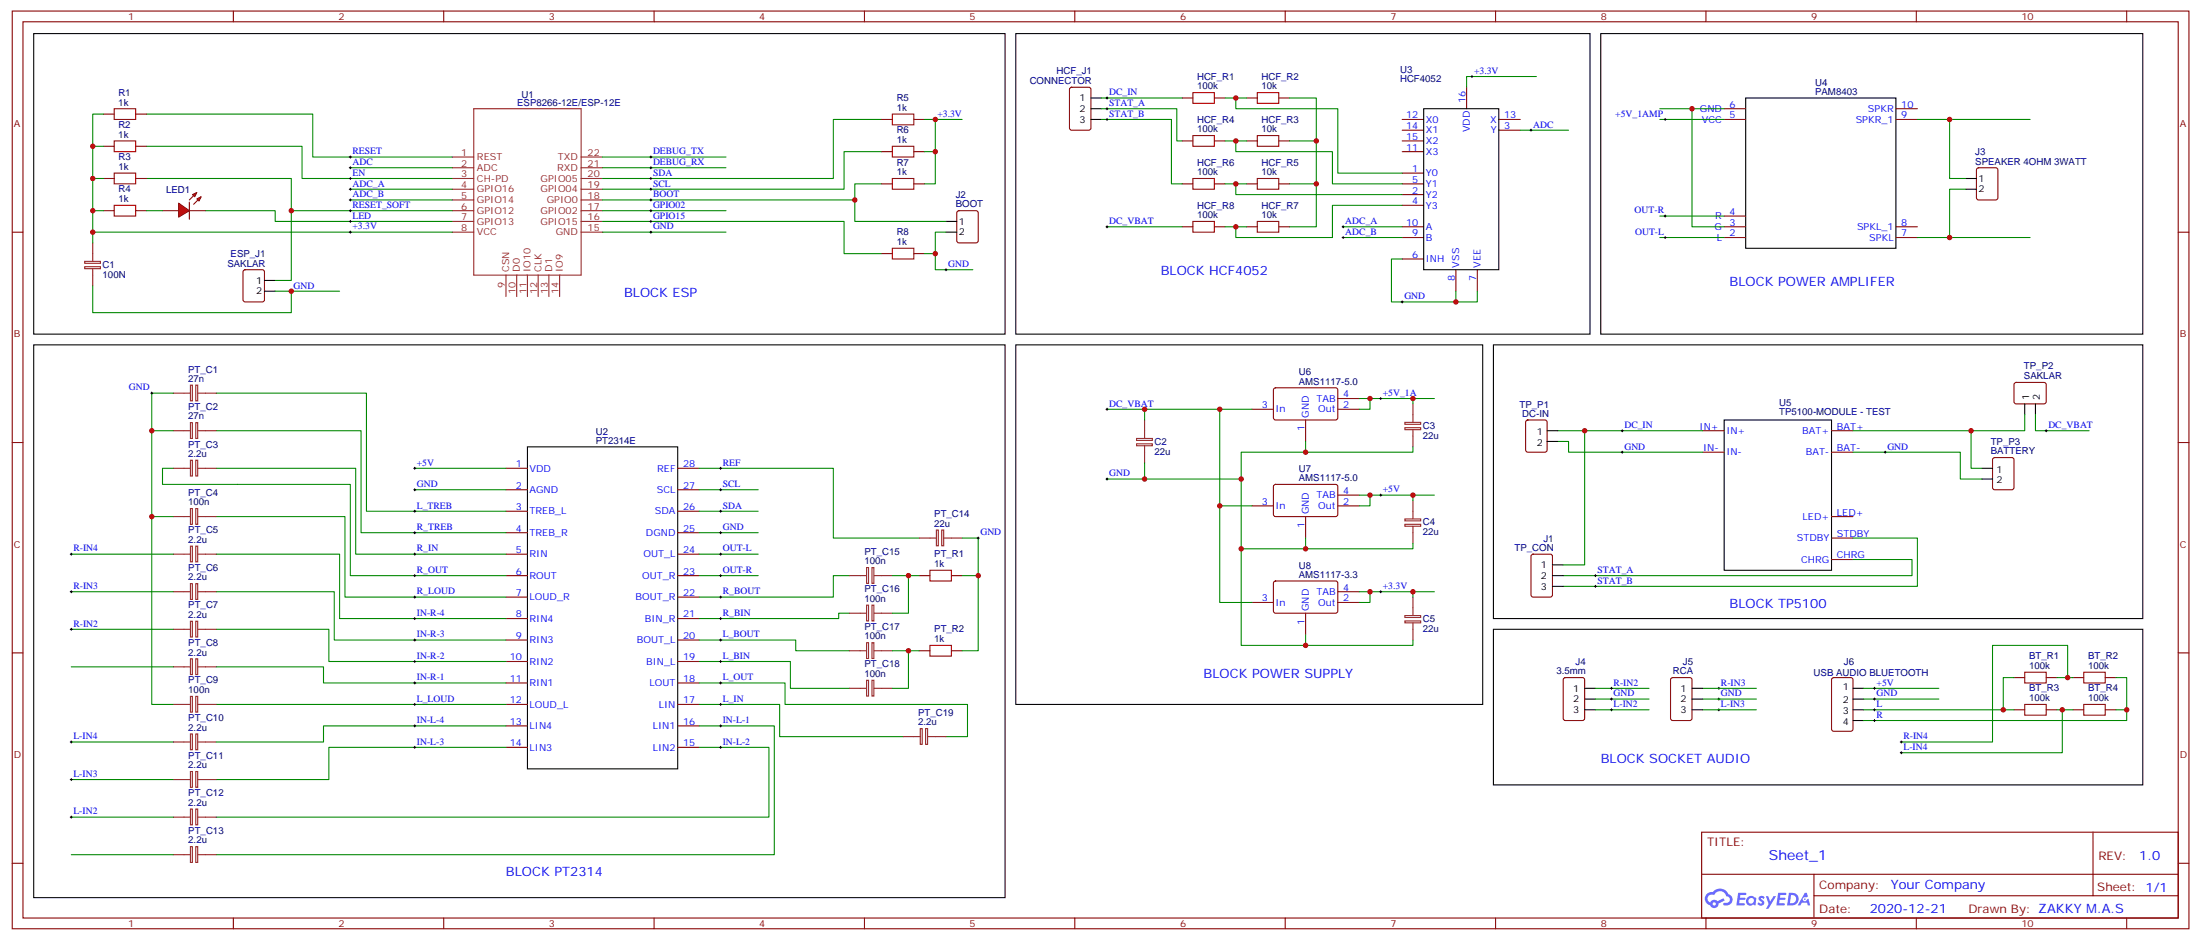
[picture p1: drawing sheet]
<svg xmlns="http://www.w3.org/2000/svg" width="723mm" height="309mm" viewBox="0 0 723 309" stroke-linecap="round" stroke-linejoin="round" font-family="sans-serif">
<g fill="none" stroke="#870000" stroke-width=".35">
<path d="M4 3.6h715.5v301.7h-715.5zM7.5 7.2h708.4v294.5h-708.4zM76.7 3.6v3.6M145.8 3.6v3.6M215 3.6v3.6M284.1 3.6v3.6M353.3 3.6v3.6M422.4 3.6v3.6M491.6 3.6v3.6M560.7 3.6v3.6M629.8 3.6v3.6M699 3.6v3.6"/>
<path d="M4 76.3h3.5M715.9 76.3h3.6M4 145.5h3.5M715.9 145.5h3.6M4 214.6h3.5M715.9 214.6h3.6M559.3 273.5h156.6v28.2h-156.6zM687.9 273.5v20.9M4 283.7h3.5M559.3 287.4h156.5M596.2 294.4h119.6M596.2 287.4v14.1"/>
<path d="M715.9 283.7h3.6M76.7 301.7v3.6M145.8 301.7v3.6M215 301.7v3.6M284.1 301.7v3.6M353.3 301.7v3.6M422.4 301.7v3.6M491.6 301.7v3.6M560.7 301.7v3.6M629.8 301.7v3.6M699 301.7v3.6"/>
</g>
<g fill="#5487ff">
<path d="M578.3 294.7a1.22 1.22 0 0 1 1.7 .3l-.4 .5a.47 .47 0 0 0-.3-.4 .47 .47 0 0 0-.5 .2l.1 .2a1.14 1.14 0 0 1 .8 1.8 1.14 1.14 0 0 1-1.9 0l-.2-.2 .5-.6 .7 .5a.29 .29 0 0 0 .3-.3 .29 .29 0 0 0-.2-.3 1.04 1.04 0 0 1-.6-1.7z"/>
<path d="M571.3 293.4l2.7 .2-.2 .5-1.8 .1-.1 .8h1.5l.3 .4-.4 .4h-1.5l-.2 1.1h1.7l.2 .3-.2 .3-2.6 .1z"/>
<path d="M584.4 293.4l2.7 .2-.1 .5-1.8 .1-.2 .8h1.6l.3 .4-.4 .4h-1.6l-.1 1.1h1.7l.2 .3-.2 .3-2.7 .1z"/>
<path d="M593.2 293.4h.7l.3 1.3-.6 .3a.69 .69 0 0 0-1 .3 .69 .69 0 0 0 .4 1 .69 .69 0 0 0 .9-.7l.5-.2 .6 2.2h-.8l-.3-.9h-1.7l-.5 .9h-.8z"/>
<path d="M580.4 294.5h.8l.6 1.8 1.1-1.8h.9l-2.6 4.2h-.8l.9-1.5z"/>
<path d="M588 293.4l-.6 4.2h1.3a2.11 2.11 0 0 0 2.5-2.1 2.11 2.11 0 0 0-2.5-2.1zM588.7 294.2a1.43 1.43 0 0 1 1.6 1.6 1.43 1.43 0 0 1-2 1.1z"/>
<path d="M574.3 295.1a1.54 1.54 0 0 0-.1 2.1 1.54 1.54 0 0 0 2.1 .1l.7 .3 .3-2.3-.6-.3a1.49 1.49 0 0 0-2.4 .1zM574.5 296.1a.95 .95 0 0 1 1.9 0 .95 .95 0 0 1-1.9 0z"/>
<path d="M561 293.8a2.18 2.18 0 0 0 1.1 3.7 1.44 1.44 0 0 0 1.6 .9 1.44 1.44 0 0 0 1.2-1.4l2-1-.5-.8-1.9 1a1.47 1.47 0 0 0-2.4 .4 1.39 1.39 0 0 1-.7-1.9 1.39 1.39 0 0 1 2-.5 2.12 2.12 0 0 1 2.2-1.3 2.12 2.12 0 0 1 1.8 1.7 1.14 1.14 0 0 1 1.1 1.4 1.14 1.14 0 0 1-1.6 .7 .43 .43 0 0 0-.5 .4 .43 .43 0 0 0 .4 .5 1.98 1.98 0 0 0 2.5-1.2 1.98 1.98 0 0 0-1.2-2.6 3.1 3.1 0 0 0-5.3-.6l-.9 .1zM562.9 297.1a.55 .55 0 0 1 1.1 0 .55 .55 0 0 1-1.1 0z"/>
<circle cx="593.2" cy="295.5" r=".26"/>
</g>
<g fill="none" stroke="#8c2424" stroke-width=".35">
<path d="M155.7 35.7h35.3v54.7h-35.3zM148.7 51.6h7M148.7 55.1h7M148.7 58.7h7M191 51.6h7M191 55.1h7M191 58.7h7M148.7 62.2h7M148.7 65.7h7M148.7 76.3h7M148.7 69.3h7M148.7 72.8h7"/>
<path d="M191 62.2h7M191 65.7h7M191 76.3h7M191 69.3h7M191 72.8h7M166.3 90.4v7.1M169.8 90.4v7.1M173.4 90.4v7.1M176.9 90.4v7.1M180.4 90.4v7.1M183.9 90.4v7.1"/>
</g>
<g fill="none" stroke="#008700" stroke-width=".35">
<path d="M34 37.5h-3.5v10.6h3.5M48.1 37.5h54.7v14.1h45.9M289.8 39.3h-15.9v19.4h-75.9M30.5 48.1v10.6h3.5M48.1 48.1h51.2v10.6h49.4M48.1 58.7h47.6v10.6h53M115.1 55.1h33.6M198 55.1h40.6M198 51.6h40.6M289.8 49.8h-12.4v12.4h-79.4M30.5 69.3v7h118.2M67.5 69.3h23v3.5h58.2"/>
<path d="M115.1 62.2h33.6M115.1 65.7h33.6M198 72.8h79.4v10.6h12.4M198 69.3h40.6M198 76.3h40.6M289.8 60.4h-8.8v5.3h-83"/>
</g>
<g fill="none" stroke="#000" stroke-width=".33">
<path d="M114.8 51.6h.7M114.8 55.1h.7M114.8 58.7h.7M115.1 51.3v.7M115.1 54.8v.7M115.1 58.3v.7M213.6 51.6h.7M213.6 55.1h.7M213.6 58.7h.7M213.9 51.3v.7M213.9 54.8v.7M213.9 58.3v.7"/>
<path d="M114.8 62.2h.7M114.8 65.7h.7M114.8 69.3h.7M114.8 72.8h.7M114.8 76.3h.7M115.1 61.8v.7M115.1 65.4v.7M115.1 68.9v.7M115.1 72.4v.7M115.1 76v.7M213.6 62.2h.7M213.6 65.7h.7"/>
<path d="M213.6 69.3h.7M213.6 72.8h.7M213.6 76.3h.7M213.9 61.8v.7M213.9 65.4v.7M213.9 68.9v.7M213.9 72.4v.7M213.9 76v.7"/>
</g>
<path d="M37.5 35.7h7.1v3.6h-7.1zM37.5 46.3h7.1v3.5h-7.1zM37.5 56.9h7.1v3.5h-7.1z" fill="none" stroke="#a10000" stroke-width=".35"/>
<path d="M34 37.5h3.5M44.6 37.5h3.5M34 48.1h3.5M34 58.7h3.5M44.6 48.1h3.5M44.6 58.7h3.5" fill="none" stroke="#870000" stroke-width=".35"/>
<g fill="#f00" stroke="#870000" stroke-width=".35">
<path d="M58.7 66.8l3.5 2.5-3.5 2.1z"/>
<path d="M62.2 66.4v5.7z"/>
</g>
<g fill="#870000" stroke="#870000" stroke-width=".35">
<path d="M62.2 65.7l1.4-1.4z"/>
<path d="M63.6 67.1l1.5-1.4z"/>
</g>
<g fill="#f00" stroke="#870000" stroke-width=".35">
<path d="M63.3 64l1.4-.7-.7 1.4z"/>
<path d="M64.7 65.4l1.4-.7-.7 1.4z"/>
</g>
<g fill="none" stroke="#870000" stroke-width=".35">
<path d="M289.8 39.3h3.5M300.4 39.3h3.5M351.7 28.9l.5-.2h5.7l.6 .4 .1 13-.5 .6-5.9 .1-.6-.5-.1-12.9zM388.5 32.2h3.6M399.1 32.2h3.6M409.7 32.2h3.5M420.3 32.2h3.5M460.9 39.3h7M482 28.7v7M492.6 39.3h7.1M566.7 39.3h7.1M566.7 35.7h7.1"/>
<path d="M623.1 39.3h7.1M623.1 35.7h7.1M289.8 49.8h3.5M300.4 49.8h3.5M388.5 46.3h3.6M399.1 46.3h3.6M409.7 46.3h3.5M420.3 46.3h3.5M460.9 49.8h7M460.9 56.9h7M460.9 42.8h7M460.9 46.3h7"/>
<path d="M492.6 42.8h7.1M649.8 55.3l.5-.2h5.7l.6 .5 .1 9.4-.5 .7h-5.9l-.6-.4-.1-9.5zM34 69.3h3.5M44.6 69.3h3.5M53.4 69.3h5.3M62.2 69.3h5.3M289.8 60.4h3.5M300.4 60.4h3.5M314.7 69.5l.5-.2h5.6l.7 .4v9.4l-.4 .7h-5.9l-.7-.4v-9.4zM388.5 60.4h3.6M388.5 74.5h3.6M399.1 60.4h3.6"/>
<path d="M399.1 74.5h3.6M409.7 60.4h3.5M409.7 74.5h3.5M420.3 60.4h3.5M420.3 74.5h3.5M460.9 60.4h7M460.9 64h7M460.9 67.5h7M460.9 78.1h7M460.9 74.5h7M566.7 78.1h7.1M566.7 74.5h7.1"/>
<path d="M566.7 71h7.1M623.1 78.1h7.1M623.1 74.5h7.1M80.1 88.9l.5-.2h5.6l.7 .4v9.4l-.4 .7h-5.9l-.7-.4v-9.4zM289.8 83.4h3.5M300.4 83.4h3.5M460.9 85.1h7M478.5 88.7v7M485.6 88.7v7M411.5 134.5h7M418.8 127.7l.4-.2h20.1l.4 .7-.1 9.4-.6 .4h-20l-.5-.7v-9.1zM429.1 138v7.1"/>
<path d="M439.7 134.5h7.1M439.7 131h7.1M501.7 138.2l.4-.2h5.7l.6 .5 .1 9.4-.5 .7h-5.9l-.6-.4-.1-9.5zM662.2 125.9l.5-.2 9.4 .1 .4 .6v5.9l-.7 .5-9.4-.1-.4-.7v-5.6zM166.3 153.9h7.1M222.7 153.9h7.1M418.8 159.4l.4-.2 20.1 .1 .4 .6-.1 9.5-.6 .4-20-.1-.5-.6v-9.2zM559.6 141.6h7.1M559.6 148.6h7.1M602 141.6h7M602 148.6h7M655.1 150.6l.5-.2h5.6l.7 .4 .1 9.5-.5 .6-5.9 .1-.6-.5-.1-9.4z"/>
<path d="M166.3 161h7.1M166.3 168h7.1M166.3 175.1h7.1M222.7 161h7.1M222.7 168h7.1M222.7 175.1h7.1M411.5 166.3h7M429.1 169.8v7M439.7 166.3h7.1M439.7 162.7h7.1M602 169.8h7M602 176.8h7"/>
<path d="M166.3 182.1h7.1M166.3 189.2h7.1M166.3 196.3h7.1M222.7 182.1h7.1M222.7 189.2h7.1M222.7 196.3h7.1M302.1 189.2h3.5M312.7 189.2h3.5M411.5 198h7M418.8 191.2l.4-.2h20.1l.4 .7-.1 9.4-.6 .4h-20l-.5-.7v-9.1zM439.7 198h7.1M439.7 194.5h7.1"/>
<path d="M503.4 182.3l.5-.2h5.7l.6 .5 .1 12.9-.5 .7-5.9 .1-.6-.5-.1-13zM602 183.9h7M166.3 203.3h7.1M166.3 210.4h7.1M166.3 217.4h7.1M222.7 203.3h7.1M222.7 210.4h7.1M222.7 217.4h7.1M302.1 213.9h3.5M312.7 213.9h3.5M429.1 201.5v7.1M166.3 224.5h7.1"/>
<path d="M166.3 231.5h7.1M166.3 238.6h7.1M222.7 224.5h7.1M222.7 231.5h7.1M222.7 238.6h7.1M514 222.9l.5-.2h5.6l.7 .4v13l-.4 .7h-5.9l-.7-.4v-13zM549.3 222.9l.5-.2h5.6l.7 .4v13l-.4 .7h-5.9l-.7-.4v-13zM602.2 222.9l.5-.2h5.6l.7 .4v16.5l-.4 .7h-5.9l-.7-.4v-16.5zM662 222.7h3.5M662 233.3h3.5M672.5 222.7h3.6M672.5 233.3h3.6"/>
<path d="M681.4 222.7h3.5M681.4 233.3h3.5M691.9 222.7h3.6M691.9 233.3h3.6M166.3 245.6h7.1M222.7 245.6h7.1"/>
</g>
<g fill="none" stroke="#a10000" stroke-width=".35">
<path d="M293.3 37.5h7.1v3.5h-7.1zM392.1 30.4h7v3.6h-7zM413.2 30.4h7.1v3.6h-7.1zM293.3 48.1h7.1v3.5h-7.1zM293.3 58.7h7.1v3.5h-7.1zM392.1 44.6h7v3.5h-7zM392.1 58.7h7v3.5h-7zM413.2 44.6h7.1v3.5h-7.1zM413.2 58.7h7.1v3.5h-7.1zM37.5 67.5h7.1v3.5h-7.1zM392.1 72.8h7v3.5h-7zM413.2 72.8h7.1v3.5h-7.1z"/>
<path d="M293.3 81.6h7.1v3.5h-7.1zM305.6 187.4h7.1v3.6h-7.1zM305.6 212.1h7.1v3.6h-7.1zM665.5 220.9h7v3.6h-7zM665.5 231.5h7v3.6h-7zM684.9 220.9h7v3.6h-7zM684.9 231.5h7v3.6h-7z"/>
</g>
<g fill="none" stroke="#008700" stroke-width=".35">
<path d="M303.9 39.3h3.5v10.5h-3.5M307.4 39.3h8.8M362.1 35.7h24.7v10.6h1.7M362.1 39.3h22.9v21.1h3.5M362.1 32.2h26.4M402.7 32.2h7M406.2 32.2v3.5h33.5v21.2h21.2M423.8 32.2h8.8v14.1h-8.8M505 25.2h-23v3.5M545.5 35.7h21.2M545.5 39.3h21.2M556.1 35.7v38.8h10.6"/>
<path d="M630.2 39.3h37M640.8 39.3v19.4h5.3M30.5 58.7v10.6h3.5M307.4 49.8v10.6h-3.5M402.7 46.3h7M406.2 46.3v3.5h31.7v10.6h23M432.6 46.3v14.1h-8.8M499.7 42.8h15.8M30.5 76.3v3.5M48.1 69.3h5.3M95.7 69.3v22.9h-5.2M281 65.7v7.1h29.9"/>
<path d="M310.9 76.3h-3.5v7.1h-3.5M363.9 74.5h24.6M402.7 74.5h7M402.7 60.4h7M406.2 60.4v3.6h54.7M432.6 60.4v14.1h-8.8M441.5 74.5h19.4M441.5 78.1h19.4M460.9 67.5h-23v10.6h-31.7v-3.6M545.5 78.1h21.2M545.5 71h21.2M630.2 78.1h37"/>
<path d="M646.1 62.2h-5.3v15.9M30.5 93.9v8.9h65.2v-7.1M90.5 95.7h21.1M307.4 83.4v5.3h12.4M460.9 85.1h-3.6v14.1h21.2v-3.5M485.6 95.7v3.5h-7.1M56.9 129.2h-7v12.4h7M71 129.2h49.4v38.8h45.9M363.9 134.5h37M376.2 134.5v3.5M411.5 134.5h-10.6v31.8h10.6M446.8 131h3.5v3.5h-3.5"/>
<path d="M450.3 131h21.2M464.4 131v1.8M665.5 136.3v5.3h-56.5M669 136.3v5.3h17.6M49.9 141.6v28.2h7M56.9 153.9h-3.5v5.3h61.7v30h51.2M71 141.6h47.7v33.5h47.6M71 153.9h45.9v28.2h49.4M136.3 153.9h30M229.8 153.9h44.1v22.9h28.2M376.2 152.2v5.2h-12.3M408 157.4v23h21.1v-3.6"/>
<path d="M429.1 145.1v3.5h-21.1v8.8h-31.8M464.4 146.9v1.7h-35.3M512 141.6h47.6M512 145.1h3.5v3.5h44.1M520.8 141.6v44.1h-7M609 148.6h35.3v8.8h7.1M647.8 141.6v12.3h3.6M49.9 169.8v61.7h7M71 169.8h42.4v26.5h52.9M136.3 161h30M229.8 161h19.4M229.8 168h19.4"/>
<path d="M229.8 175.1h19.4M316.2 176.8h5.3v37.1h-5.3M400.9 166.3v31.7h10.6M446.8 162.7h3.5v3.6h-3.5M450.3 162.7h21.2M464.4 178.6v1.8h-35.3M464.4 162.7v1.8M609 176.8h21.2v15.9h-116.4M23.4 182.1h33.5M23.4 194.5h33.5M71 182.1h40.6v21.2h54.7M71 194.5h38.9v15.9h56.4"/>
<path d="M229.8 182.1h19.4M229.8 189.2h19.4M279.2 189.2h-5.3v7.1h-44.1M293.3 189.2h8.8M298.6 189.2v12.3h-5.3M316.2 189.2h5.3M408 180.4v31.7h21.1v-3.5M446.8 194.5h3.5v3.5h-3.5M450.3 194.5h21.2M464.4 194.5v1.8M609 183.9h19.4v5.3h-114.6M23.4 206.8h33.5"/>
<path d="M23.4 219.2h33.5M71 206.8h37.1v10.6h58.2M71 219.2h35.3v5.3h60M229.8 210.4h31.7v3.5h17.7M229.8 217.4h30v8.8h19.4M279.2 201.5h-3.5v1.8h-45.9M293.3 213.9h8.8M298.6 213.9v12.3h-5.3M464.4 210.4v1.7h-35.3M71 231.5h95.3M166.3 238.6h-60v5.3h-35.3M229.8 224.5h28.2v7h60v10.6h-7.1"/>
<path d="M229.8 231.5h26.5v10.6h40.5M229.8 238.6h24.7v42.3h-183.5M524.4 229.8h17.6M524.4 226.2h17.6M524.4 233.3h17.6M559.6 229.8h17.7M559.6 226.2h17.7M559.6 233.3h17.7M612.6 233.3h45.8M612.6 229.8h24.7M612.6 226.2h24.7M662 222.7h-3.6v10.6h3.6"/>
<path d="M676.1 233.3h5.3M676.1 222.7h5.3M677.8 233.3v14.1h-52.9M679.6 222.7v-10.6h-24.7v31.8h-30M695.5 222.7h3.5v10.6h-3.5M699 233.3v3.5h-86.4M23.4 243.9h33.5M23.4 256.2h33.5M166.3 245.6h-58.2v10.6h-37.1M229.8 245.6h22.9v23h-181.7M23.4 268.6h33.5M23.4 280.9h33.5"/>
</g>
<g fill="none" stroke="#000" stroke-width=".35">
<path d="M11.1 11h319.2v98.8h-319.2zM333.9 11h188.7v98.8h-188.7zM526.1 11h178.2v98.8h-178.2zM358.6 39.3h3.5M358.6 32.2h3.5M358.6 35.7h3.5M467.9 35.7h24.7v53h-24.7zM573.8 32.2h49.3v49.4h-49.3zM646.1 58.7h3.5M310.9 72.8h3.6M310.9 76.3h3.6M646.1 62.2h3.5"/>
<path d="M86.9 92.2h3.6M86.9 95.7h3.6M11.1 113.3h319.2v181.7h-319.2zM333.9 113.3h153.4v118.2h-153.4zM490.9 113.3h213.4v90h-213.4zM566.7 138h35.3v49.4h-35.3zM665.5 132.8v3.5M669 132.8v3.5M173.4 146.9h49.3v105.8h-49.3zM508.5 141.6h3.5M508.5 145.1h3.5M651.4 153.9h3.5"/>
<path d="M651.4 157.4h3.5M510.3 192.7h3.5M510.3 185.7h3.5M510.3 189.2h3.5M520.8 233.3h3.6M520.8 226.2h3.6M520.8 229.8h3.6M556.1 233.3h3.5M556.1 226.2h3.5M556.1 229.8h3.5M609 233.3h3.6M609 226.2h3.6"/>
<path d="M609 229.8h3.6M609 236.8h3.6"/>
</g>
<g fill="none" stroke="#000" stroke-width=".33">
<path d="M307.1 39.3h.7M307.4 38.9v.7M363.5 39.3h.7M363.5 32.2h.7M363.5 35.7h.7M363.9 31.9v.7M363.9 35.4v.7M363.9 38.9v.7M483.4 25.2h.8M483.8 24.8v.7M546.9 39.3h.8M547.3 38.9v.7"/>
<path d="M502.8 42.8h.8M503.2 42.4v.7M363.5 74.5h.7M363.9 74.2v.7M441.1 74.5h.7M441.1 78.1h.7M441.5 74.2v.7M441.5 77.7v.7M546.9 78.1h.8M546.9 71h.8M547.3 70.7v.7M547.3 77.7v.7"/>
<path d="M95.4 95.7h.7M95.7 95.4v.7M310.6 88.7h.7M310.9 88.3v.7M460.5 99.2h.7M460.9 98.9v.7M49.5 129.2h.7M49.9 128.9v.7M363.5 134.5h.7M363.9 134.2v.7M453.5 131h.7M453.8 130.6v.7"/>
<path d="M136 153.9h.7M136.3 153.6v.7M236.5 153.9h.7M236.9 153.6v.7M363.5 157.4h.7M363.9 157.1v.7M532.8 141.6h.7M532.8 148.6h.7M533.2 141.2v.7M533.2 148.3v.7M619.3 148.6h.7M619.6 148.3v.7"/>
<path d="M672.2 141.6h.7M672.5 141.2v.7M136 161h.7M136 168h.7M136 175.1h.7M136.3 160.6v.7M136.3 167.7v.7M136.3 174.7v.7M236.5 161h.7M236.5 168h.7M236.5 175.1h.7M236.9 160.6v.7"/>
<path d="M236.9 167.7v.7M236.9 174.7v.7M321.2 176.8h.7M321.5 176.5v.7M453.5 162.7h.7M453.8 162.4v.7M23.1 182.1h.7M23.1 194.5h.7M23.4 181.8v.7M23.4 194.1v.7M136 182.1h.7M136 189.2h.7"/>
<path d="M136 196.3h.7M136.3 181.8v.7M136.3 188.8v.7M136.3 195.9v.7M236.5 182.1h.7M236.5 189.2h.7M236.5 196.3h.7M236.9 181.8v.7M236.9 188.8v.7M236.9 195.9v.7M453.5 194.5h.7M453.8 194.1v.7"/>
<path d="M524 189.2h.7M524 192.7h.7M524.4 188.8v.7M524.4 192.4v.7M23.1 206.8h.7M23.4 206.5v.7M136 203.3h.7M136 217.4h.7M136 210.4h.7M136.3 203v.7M136.3 210v.7M136.3 217.1v.7"/>
<path d="M236.5 203.3h.7M236.5 217.4h.7M236.5 210.4h.7M236.9 203v.7M236.9 210v.7M236.9 217.1v.7M136 224.5h.7M136 231.5h.7M136 238.6h.7M136.3 224.1v.7M136.3 231.2v.7M136.3 238.2v.7"/>
<path d="M236.5 224.5h.7M236.5 231.5h.7M236.5 238.6h.7M236.9 224.1v.7M236.9 231.2v.7M236.9 238.2v.7M529.3 229.8h.7M529.3 226.2h.7M529.3 233.3h.7M529.7 225.9v.7M529.7 229.4v.7M529.7 232.9v.7"/>
<path d="M564.6 229.8h.7M564.6 226.2h.7M564.6 233.3h.7M564.9 225.9v.7M564.9 229.4v.7M564.9 232.9v.7M615.7 229.8h.7M615.7 226.2h.7M615.7 233.3h.7M615.7 236.8h.7M616.1 225.9v.7M616.1 229.4v.7"/>
<path d="M616.1 232.9v.7M616.1 236.5v.7M23.1 243.9h.7M23.1 256.2h.7M23.4 243.5v.7M23.4 255.9v.7M136 245.6h.7M136.3 245.3v.7M236.5 245.6h.7M236.9 245.3v.7M624.6 243.9h.7M624.6 247.4h.7"/>
<path d="M624.9 243.5v.7M624.9 247.1v.7M23.1 268.6h.7M23.4 268.2v.7"/>
</g>
<g fill="none" stroke="#8c2424" stroke-width=".35">
<path d="M30.5 79.8v6M27.8 85.9h5.2v.6h-5.2zM27.8 87.7h5.2v.6h-5.2zM30.5 88.3v5.6M56.9 129.2h5.7M62.6 126.6h.6v5.2h-.6zM62.6 138.9h.6v5.2h-.6zM64.3 126.6h.7v5.2h-.7zM64.3 138.9h.7v5.2h-.7zM65.1 129.2h5.9M376.2 138v6M461.8 138.8h5.1v.7h-5.1z"/>
<path d="M464.4 132.8v5.9M56.9 141.6h5.7M56.9 153.9h5.7M62.6 151.3h.6v5.2h-.6zM64.3 151.3h.7v5.2h-.7zM65.1 141.6h5.9M65.1 153.9h5.9M373.6 144.1h5.1v.6h-5.1zM373.6 145.9h5.1v.6h-5.1zM376.2 146.5v5.7M461.8 140.6h5.1v.6h-5.1zM464.4 141.2v5.7"/>
<path d="M56.9 169.8h5.7M62.6 167.1h.6v5.2h-.6zM62.6 179.5h.6v5.2h-.6zM64.3 167.1h.7v5.2h-.7zM64.3 179.5h.7v5.2h-.7zM65.1 169.8h5.9M302.1 176.8h5.7M307.8 174.2h.6v5.2h-.6zM309.5 174.2h.7v5.2h-.7zM310.2 176.8h6M461.8 170.6h5.1v.6h-5.1zM461.8 172.3h5.1v.7h-5.1z"/>
<path d="M464.4 164.5v6M464.4 173v5.6M56.9 182.1h5.7M56.9 194.5h5.7M62.6 191.8h.6v5.2h-.6zM64.3 191.8h.7v5.2h-.7zM65.1 182.1h5.9M65.1 194.5h5.9M279.2 189.2h5.6M284.8 186.5h.7v5.2h-.7zM284.8 198.9h.7v5.2h-.7zM286.6 186.5h.6v5.2h-.6z"/>
<path d="M286.6 198.9h.6v5.2h-.6zM287.3 189.2h6M464.4 196.3v5.9M56.9 206.8h5.7M56.9 219.2h5.7M62.6 204.2h.6v5.2h-.6zM62.6 216.5h.6v5.2h-.6zM64.3 204.2h.7v5.2h-.7zM64.3 216.5h.7v5.2h-.7zM65.1 206.8h5.9M65.1 219.2h5.9M279.2 201.5h5.6"/>
<path d="M279.2 213.9h5.6M284.8 211.2h.7v5.2h-.7zM286.6 211.2h.6v5.2h-.6zM287.3 201.5h6M287.3 213.9h6M461.8 202.3h5.1v.7h-5.1zM461.8 204.1h5.1v.6h-5.1zM464.4 204.7v5.7M56.9 231.5h5.7M62.6 228.9h.6v5.2h-.6zM64.3 228.9h.7v5.2h-.7zM65.1 231.5h5.9"/>
<path d="M279.2 226.2h5.6M284.8 223.6h.7v5.2h-.7zM286.6 223.6h.6v5.2h-.6zM287.3 226.2h6M302.5 239.5h.6v5.2h-.6zM304.2 239.5h.7v5.2h-.7zM56.9 243.9h5.7M56.9 256.2h5.7M62.6 241.2h.6v5.2h-.6zM62.6 253.6h.6v5.2h-.6zM64.3 241.2h.7v5.2h-.7zM64.3 253.6h.7v5.2h-.7z"/>
<path d="M65.1 243.9h5.9M65.1 256.2h5.9M296.8 242.1h5.7M304.9 242.1h6M56.9 268.6h5.7M62.6 265.9h.6v5.2h-.6zM62.6 278.3h.6v5.2h-.6zM64.3 265.9h.7v5.2h-.7zM64.3 278.3h.7v5.2h-.7zM65.1 268.6h5.9M56.9 280.9h5.7M65.1 280.9h5.9"/>
</g>
<g fill="#c00">
<circle cx="30.5" cy="48.1" r=".88"/>
<circle cx="30.5" cy="58.7" r=".88"/>
<circle cx="95.7" cy="69.3" r=".88"/>
<circle cx="30.5" cy="69.3" r=".88"/>
<circle cx="307.4" cy="49.8" r=".88"/>
<circle cx="281" cy="65.7" r=".88"/>
<circle cx="307.4" cy="83.4" r=".88"/>
<circle cx="49.9" cy="141.6" r=".88"/>
<circle cx="49.9" cy="169.8" r=".88"/>
<circle cx="30.5" cy="76.3" r=".88"/>
<circle cx="95.7" cy="95.7" r=".88"/>
<circle cx="298.6" cy="189.2" r=".88"/>
<circle cx="298.6" cy="213.9" r=".88"/>
<circle cx="321.5" cy="189.2" r=".88"/>
<circle cx="478.5" cy="99.2" r=".88"/>
<circle cx="556.1" cy="35.7" r=".88"/>
<circle cx="640.8" cy="39.3" r=".88"/>
<circle cx="640.8" cy="78.1" r=".88"/>
<circle cx="432.6" cy="46.3" r=".88"/>
<circle cx="432.6" cy="60.4" r=".88"/>
<circle cx="647.8" cy="141.6" r=".88"/>
<circle cx="520.8" cy="141.6" r=".88"/>
<circle cx="400.9" cy="166.3" r=".88"/>
<circle cx="400.9" cy="134.5" r=".88"/>
<circle cx="376.2" cy="134.5" r=".88"/>
<circle cx="376.2" cy="157.4" r=".88"/>
<circle cx="408" cy="157.4" r=".88"/>
<circle cx="408" cy="180.4" r=".88"/>
<circle cx="450.3" cy="131" r=".88"/>
<circle cx="450.3" cy="162.7" r=".88"/>
<circle cx="450.3" cy="194.5" r=".88"/>
<circle cx="406.2" cy="32.2" r=".88"/>
<circle cx="406.2" cy="46.3" r=".88"/>
<circle cx="406.2" cy="60.4" r=".88"/>
<circle cx="406.2" cy="74.5" r=".88"/>
<circle cx="464.4" cy="131" r=".88"/>
<circle cx="464.4" cy="162.7" r=".88"/>
<circle cx="464.4" cy="194.5" r=".88"/>
<circle cx="429.1" cy="212.1" r=".88"/>
<circle cx="429.1" cy="180.4" r=".88"/>
<circle cx="429.1" cy="148.6" r=".88"/>
<circle cx="307.4" cy="39.3" r=".88"/>
<circle cx="658.4" cy="233.3" r=".88"/>
<circle cx="699" cy="233.3" r=".88"/>
<circle cx="677.8" cy="233.3" r=".88"/>
<circle cx="679.6" cy="222.7" r=".88"/>
</g>
<path d="M490.9 206.8h213.4v51.2h-213.4z" fill="none" stroke="#000" stroke-width=".35"/>
<text font-size="4.6" fill="#00f" x="581.4" y="282.5">Sheet_1</text>
<g font-size="4.2" fill="#00f">
<text x="381.5" y="90.4">BLOCK HCF4052</text>
<text x="568.5" y="93.9">BLOCK POWER AMPLIFER</text>
<text x="205.1" y="97.5">BLOCK ESP</text>
<text x="568.5" y="199.8">BLOCK TP5100</text>
<text x="395.6" y="222.7">BLOCK POWER SUPPLY</text>
<text x="526.1" y="250.9">BLOCK SOCKET AUDIO</text>
<text x="166.3" y="288">BLOCK PT2314</text>
<text x="703.1" y="282.8">1.0</text>
<text x="621.5" y="292.3">Your Company</text>
<text x="614.5" y="300.1">2020-12-21</text>
</g>
<g font-size="3.9" fill="#800">
<text x="561.1" y="278.1">TITLE:</text>
<text x="689.7" y="282.8">REV:</text>
<text x="598" y="292.3">Company:</text>
<text x="689.3" y="292.9">Sheet: 1/1</text>
<text x="598" y="300">Date:</text>
<text x="647" y="300.1">Drawn By: ZAKKY M.A.S</text>
</g>
<g font-size="3.2" fill="#800">
<text x="42.1" y="6.6">1</text>
<text x="111.3" y="6.6">2</text>
<text x="180.4" y="6.6">3</text>
<text x="249.6" y="6.6">4</text>
<text x="318.7" y="6.6">5</text>
<text x="387.8" y="6.6">6</text>
<text x="457" y="6.6">7</text>
<text x="526.1" y="6.6">8</text>
<text x="595.3" y="6.6">9</text>
<text x="664.4" y="6.6">10</text>
<text x="4.6" y="41.7">A</text>
<text x="716.5" y="41.7">A</text>
<text x="4.6" y="110.9">B</text>
<text x="716.5" y="110.9">B</text>
<text x="4.6" y="180">C</text>
<text x="716.5" y="180">C</text>
<text x="4.6" y="249.2">D</text>
<text x="716.5" y="249.2">D</text>
<text x="42.1" y="304.7">1</text>
<text x="111.3" y="304.7">2</text>
<text x="180.4" y="304.7">3</text>
<text x="249.6" y="304.7">4</text>
<text x="318.7" y="304.7">5</text>
<text x="387.8" y="304.7">6</text>
<text x="457" y="304.7">7</text>
<text x="526.1" y="304.7">8</text>
<text x="595.3" y="304.7">9</text>
<text x="664.4" y="304.7">10</text>
</g>
<g font-size="3.2" fill="#000080">
<text x="460.2" y="23.9">U3</text>
<text x="338.4" y="27.6">CONNECTOR</text>
<text x="347.2" y="24.4">HCF_J1</text>
<text x="393.4" y="29.4">100k</text>
<text x="393.4" y="26.4">HCF_R1</text>
<text x="414.6" y="29.4">10k</text>
<text x="414.6" y="26.4">HCF_R2</text>
<text x="460.2" y="26.9">HCF4052</text>
<text x="596.6" y="28.2">U4</text>
<text x="38.9" y="34.7">1k</text>
<text x="38.9" y="31.4">R1</text>
<text x="170" y="34.7">ESP8266-12E/ESP-12E</text>
<text x="171.4" y="32.2">U1</text>
<text x="294.7" y="33.2">R5</text>
<text x="596.6" y="31.2">PAM8403</text>
<text x="294.7" y="36.4">1k</text>
<text x="393.4" y="40.5">HCF_R4</text>
<text x="414.6" y="40.5">HCF_R3</text>
<text x="38.9" y="45.3">1k</text>
<text x="38.9" y="42">R2</text>
<text x="294.7" y="47">1k</text>
<text x="294.7" y="43.8">R6</text>
<text x="393.4" y="43.5">100k</text>
<text x="414.6" y="43.5">10k</text>
<text x="39" y="52.6">R3</text>
<text x="649.2" y="51.1">J3</text>
<text x="39" y="55.8">1k</text>
<text x="294.7" y="57.6">1k</text>
<text x="294.7" y="54.4">R7</text>
<text x="393.4" y="57.6">100k</text>
<text x="393.4" y="54.6">HCF_R6</text>
<text x="414.6" y="57.6">10k</text>
<text x="414.6" y="54.6">HCF_R5</text>
<text x="649.2" y="54.1">SPEAKER 4OHM 3WATT</text>
<text x="39" y="63.2">R4</text>
<text x="54.6" y="63.4">LED1</text>
<text x="314.1" y="65">J2</text>
<text x="39" y="66.4">1k</text>
<text x="314.1" y="68.2">BOOT</text>
<text x="393.4" y="71.7">100k</text>
<text x="393.4" y="68.7">HCF_R8</text>
<text x="414.6" y="71.7">10k</text>
<text x="414.6" y="68.7">HCF_R7</text>
<text x="294.7" y="77.3">R8</text>
<text x="294.7" y="80.5">1k</text>
<text x="33.7" y="88.1">C1</text>
<text x="74.7" y="87.6">SAKLAR</text>
<text x="75.8" y="84.4">ESP_J1</text>
<text x="33.7" y="91.2">100N</text>
<text x="61.8" y="125.5">27n</text>
<text x="61.8" y="122.5">PT_C1</text>
<text x="426.9" y="123.4">U6</text>
<text x="665.2" y="124.6">SAKLAR</text>
<text x="665.2" y="121.4">TP_P2</text>
<text x="426.9" y="126.4">AMS1117-5.0</text>
<text x="61.8" y="137.9">27n</text>
<text x="61.8" y="134.8">PT_C2</text>
<text x="499.5" y="134">TP_P1</text>
<text x="500.3" y="137">DC-IN</text>
<text x="584.8" y="136.5">TP5100-MODULE - TEST</text>
<text x="584.8" y="133.3">U5</text>
<text x="195.8" y="142.8">U2</text>
<text x="467.6" y="140.9">C3</text>
<text x="61.8" y="147.2">PT_C3</text>
<text x="195.8" y="145.8">PT2314E</text>
<text x="379.4" y="149.5">22u</text>
<text x="379.4" y="146.3">C2</text>
<text x="467.6" y="144.1">22u</text>
<text x="654.3" y="149.3">BATTERY</text>
<text x="654.3" y="146.1">TP_P3</text>
<text x="61.8" y="150.2">2.2u</text>
<text x="426.9" y="155.2">U7</text>
<text x="426.9" y="158.2">AMS1117-5.0</text>
<text x="61.8" y="166.1">100n</text>
<text x="61.8" y="163.1">PT_C4</text>
<text x="307.1" y="173.1">22u</text>
<text x="307.1" y="169.9">PT_C14</text>
<text x="467.6" y="172.6">C4</text>
<text x="61.9" y="178.4">2.2u</text>
<text x="61.9" y="175.2">PT_C5</text>
<text x="467.6" y="175.9">22u</text>
<text x="507.3" y="178.1">J1</text>
<text x="284.1" y="185.5">100n</text>
<text x="284.1" y="182.3">PT_C15</text>
<text x="307.1" y="183.2">PT_R1</text>
<text x="497.8" y="181.1">TP_CON</text>
<text x="61.9" y="190.8">2.2u</text>
<text x="61.9" y="187.6">PT_C6</text>
<text x="307.1" y="186.4">1k</text>
<text x="426.9" y="189.9">AMS1117-3.3</text>
<text x="426.9" y="186.9">U8</text>
<text x="284.1" y="197.8">100n</text>
<text x="284.1" y="194.6">PT_C16</text>
<text x="61.9" y="203.1">2.2u</text>
<text x="61.9" y="199.9">PT_C7</text>
<text x="284.1" y="207">PT_C17</text>
<text x="307.1" y="207.9">PT_R2</text>
<text x="467.6" y="207.6">22u</text>
<text x="467.6" y="204.4">C5</text>
<text x="61.9" y="215.5">2.2u</text>
<text x="61.9" y="212.3">PT_C8</text>
<text x="284.1" y="210.2">100n</text>
<text x="307.1" y="211.1">1k</text>
<text x="284.1" y="219.3">PT_C18</text>
<text x="511.5" y="221.7">3.5mm</text>
<text x="517.9" y="218.6">J4</text>
<text x="549.8" y="221.7">RCA</text>
<text x="553.2" y="218.6">J5</text>
<text x="606.1" y="218.6">J6</text>
<text x="666.9" y="219.9">100k</text>
<text x="666.9" y="216.7">BT_R1</text>
<text x="686.3" y="219.9">100k</text>
<text x="686.3" y="216.7">BT_R2</text>
<text x="61.9" y="227.8">100n</text>
<text x="61.9" y="224.6">PT_C9</text>
<text x="284.1" y="222.5">100n</text>
<text x="596.1" y="222.1">USB AUDIO BLUETOOTH</text>
<text x="666.9" y="227.3">BT_R3</text>
<text x="686.3" y="227.3">BT_R4</text>
<text x="666.9" y="230.5">100k</text>
<text x="686.3" y="230.5">100k</text>
<text x="61.9" y="237">PT_C10</text>
<text x="301.8" y="238.4">2.2u</text>
<text x="301.8" y="235.2">PT_C19</text>
<text x="61.9" y="240.2">2.2u</text>
<text x="61.9" y="249.3">PT_C11</text>
<text x="61.9" y="252.5">2.2u</text>
<text x="61.9" y="261.7">PT_C12</text>
<text x="61.9" y="264.9">2.2u</text>
<text x="61.9" y="274">PT_C13</text>
<text x="61.9" y="277.2">2.2u</text>
</g>
<g font-size="3.2" fill="#00f">
<text x="484.5" y="24.3">+3.3V</text>
<text x="364.6" y="31.3">DC_IN</text>
<text x="364.6" y="34.9">STAT_A</text>
<text x="481.7" y="34" transform="rotate(-90 481.7 34)">16</text>
<text x="568.5" y="35.4">6</text>
<text x="624.9" y="35.4">10</text>
<text x="308.1" y="38.4">+3.3V</text>
<text x="364.6" y="38.4">STAT_B</text>
<text x="462.1" y="38.9">12</text>
<text x="468.6" y="40.3">X0</text>
<text x="489.7" y="40.3">X</text>
<text x="494.4" y="38.9">13</text>
<text x="503.9" y="41.9">ADC</text>
<text x="530.9" y="38.4">+5V_1AMP</text>
<text x="558.7" y="36.8">GND</text>
<text x="559.4" y="40.3">VCC</text>
<text x="568.5" y="38.9">5</text>
<text x="609.9" y="40.3">SPKR_1</text>
<text x="614" y="36.8">SPKR</text>
<text x="624.9" y="38.9">9</text>
<text x="462.1" y="42.4">14</text>
<text x="462.1" y="46">15</text>
<text x="468.6" y="43.9">X1</text>
<text x="468.6" y="47.4">X2</text>
<text x="483.1" y="43.5" transform="rotate(-90 483.1 43.5)">VDD</text>
<text x="490" y="43.9">Y</text>
<text x="494.4" y="42.4">3</text>
<text x="115.9" y="50.7">RESET</text>
<text x="214.6" y="50.7">DEBUG_TX</text>
<text x="462.1" y="49.5">11</text>
<text x="468.6" y="50.9">X3</text>
<text x="115.9" y="54.3">ADC</text>
<text x="115.9" y="57.8">EN</text>
<text x="214.6" y="54.3">DEBUG_RX</text>
<text x="214.6" y="57.8">SDA</text>
<text x="464.1" y="56.6">1</text>
<text x="468.6" y="58">Y0</text>
<text x="115.9" y="61.3">ADC_A</text>
<text x="115.9" y="64.8">ADC_B</text>
<text x="214.6" y="61.3">SCL</text>
<text x="214.6" y="64.8">BOOT</text>
<text x="464.1" y="63.6">2</text>
<text x="464.1" y="60.1">5</text>
<text x="468.6" y="65">Y2</text>
<text x="468.6" y="61.5">Y1</text>
<text x="115.9" y="68.4">RESET_SOFT</text>
<text x="115.9" y="71.9">LED</text>
<text x="214.6" y="71.9">GPIO15</text>
<text x="214.6" y="68.4">GPIO02</text>
<text x="464.1" y="67.1">4</text>
<text x="468.6" y="68.5">Y3</text>
<text x="537.3" y="70.1">OUT-R</text>
<text x="568.5" y="70.7">4</text>
<text x="115.9" y="75.4">+3.3V</text>
<text x="214.6" y="75.4">GND</text>
<text x="364.6" y="73.7">DC_VBAT</text>
<text x="442.2" y="73.7">ADC_A</text>
<text x="442.2" y="77.2">ADC_B</text>
<text x="462.1" y="74.2">10</text>
<text x="464.1" y="77.7">9</text>
<text x="468.6" y="75.6">A</text>
<text x="537.4" y="77.2">OUT-L</text>
<text x="563.5" y="75.6">G</text>
<text x="563.8" y="72.1">R</text>
<text x="568.5" y="77.7">2</text>
<text x="568.5" y="74.2">3</text>
<text x="610.4" y="75.6">SPKL_1</text>
<text x="624.9" y="77.7">7</text>
<text x="624.9" y="74.2">8</text>
<text x="468.6" y="79.1">B</text>
<text x="564.2" y="79.1">L</text>
<text x="614.4" y="79.1">SPKL</text>
<text x="311.6" y="87.8">GND</text>
<text x="464.1" y="84.8">6</text>
<text x="468.6" y="86.2">INH</text>
<text x="479.6" y="87.9" transform="rotate(-90 479.6 87.9)">VSS</text>
<text x="486.6" y="87.9" transform="rotate(-90 486.6 87.9)">VEE</text>
<text x="96.4" y="94.8">GND</text>
<text x="478.2" y="92.4" transform="rotate(-90 478.2 92.4)">8</text>
<text x="485.2" y="92.4" transform="rotate(-90 485.2 92.4)">7</text>
<text x="461.6" y="98.4">GND</text>
<text x="42.3" y="128.3">GND</text>
<text x="441.5" y="130.6">4</text>
<text x="454.5" y="130.1">+5V_1A</text>
<text x="364.6" y="133.6">DC_VBAT</text>
<text x="414.8" y="134.2">3</text>
<text x="419.2" y="135.6">In</text>
<text x="430.2" y="137.3" transform="rotate(-90 430.2 137.3)">GND</text>
<text x="432.7" y="132">TAB</text>
<text x="433.2" y="135.6">Out</text>
<text x="441.5" y="134.2">2</text>
<text x="428.8" y="141.8" transform="rotate(-90 428.8 141.8)">1</text>
<text x="533.9" y="140.7">DC_IN</text>
<text x="558.6" y="141.2">IN+</text>
<text x="567.4" y="142.6">IN+</text>
<text x="592.4" y="142.6">BAT+</text>
<text x="603.7" y="141.2">BAT+</text>
<text x="673.2" y="140.7">DC_VBAT</text>
<text x="533.9" y="147.7">GND</text>
<text x="559.8" y="148.3">IN-</text>
<text x="567.4" y="149.7">IN-</text>
<text x="593.5" y="149.7">BAT-</text>
<text x="603.7" y="148.3">BAT-</text>
<text x="620.3" y="147.7">GND</text>
<text x="137" y="153">+5V</text>
<text x="169.6" y="153.6">1</text>
<text x="174.1" y="155">VDD</text>
<text x="216" y="155">REF</text>
<text x="224.5" y="153.6">28</text>
<text x="237.6" y="153">REF</text>
<text x="137" y="160.1">GND</text>
<text x="169.6" y="160.6">2</text>
<text x="224.5" y="160.6">27</text>
<text x="237.6" y="160.1">SCL</text>
<text x="364.6" y="156.6">GND</text>
<text x="454.5" y="161.9">+5V</text>
<text x="137" y="167.1">L_TREB</text>
<text x="169.6" y="167.7">3</text>
<text x="174.1" y="162">AGND</text>
<text x="215.9" y="162">SCL</text>
<text x="224.5" y="167.7">26</text>
<text x="237.6" y="167.1">SDA</text>
<text x="414.8" y="165.9">3</text>
<text x="419.2" y="167.3">In</text>
<text x="432.7" y="163.8">TAB</text>
<text x="433.2" y="167.3">Out</text>
<text x="441.5" y="165.9">2</text>
<text x="441.5" y="162.4">4</text>
<text x="174.1" y="169.1">TREB_L</text>
<text x="215.3" y="169.1">SDA</text>
<text x="428.8" y="173.6" transform="rotate(-90 428.8 173.6)">1</text>
<text x="430.2" y="169.1" transform="rotate(-90 430.2 169.1)">GND</text>
<text x="592.5" y="170.9">LED+</text>
<text x="603.7" y="169.4">LED+</text>
<text x="137" y="174.2">R_TREB</text>
<text x="169.6" y="174.7">4</text>
<text x="174.1" y="176.1">TREB_R</text>
<text x="212.3" y="176.1">DGND</text>
<text x="224.5" y="174.7">25</text>
<text x="237.6" y="174.2">GND</text>
<text x="322.2" y="176">GND</text>
<text x="590.6" y="177.9">STDBY</text>
<text x="603.7" y="176.5">STDBY</text>
<text x="24.1" y="181.3">R-IN4</text>
<text x="137" y="181.3">R_IN</text>
<text x="169.6" y="181.8">5</text>
<text x="174.1" y="183.2">RIN</text>
<text x="211.5" y="183.2">OUT_L</text>
<text x="224.5" y="181.8">24</text>
<text x="237.6" y="181.3">OUT-L</text>
<text x="592" y="185">CHRG</text>
<text x="603.7" y="183.6">CHRG</text>
<text x="137" y="188.3">R_OUT</text>
<text x="169.6" y="188.8">6</text>
<text x="174.1" y="190.3">ROUT</text>
<text x="211" y="190.3">OUT_R</text>
<text x="224.5" y="188.8">23</text>
<text x="237.6" y="188.3">OUT-R</text>
<text x="525.1" y="188.3">STAT_A</text>
<text x="525.1" y="191.8">STAT_B</text>
<text x="24.1" y="193.6">R-IN3</text>
<text x="137" y="195.4">R_LOUD</text>
<text x="169.6" y="195.9">7</text>
<text x="174.1" y="197.3">LOUD_R</text>
<text x="208.9" y="197.3">BOUT_R</text>
<text x="224.5" y="195.9">22</text>
<text x="237.6" y="195.4">R_BOUT</text>
<text x="414.8" y="197.7">3</text>
<text x="432.7" y="195.5">TAB</text>
<text x="441.5" y="197.7">2</text>
<text x="441.5" y="194.1">4</text>
<text x="454.5" y="193.6">+3.3V</text>
<text x="137" y="202.4">IN-R-4</text>
<text x="169.6" y="203">8</text>
<text x="224.5" y="203">21</text>
<text x="237.6" y="202.4">R_BIN</text>
<text x="419.2" y="199.1">In</text>
<text x="430.2" y="200.8" transform="rotate(-90 430.2 200.8)">GND</text>
<text x="433.2" y="199.1">Out</text>
<text x="24.1" y="206">R-IN2</text>
<text x="137" y="209.5">IN-R-3</text>
<text x="174.1" y="204.4">RIN4</text>
<text x="211.9" y="204.4">BIN_R</text>
<text x="237.6" y="209.5">L_BOUT</text>
<text x="428.8" y="205.3" transform="rotate(-90 428.8 205.3)">1</text>
<text x="169.6" y="210">9</text>
<text x="174.1" y="211.4">RIN3</text>
<text x="209.3" y="211.4">BOUT_L</text>
<text x="224.5" y="210">20</text>
<text x="137" y="216.5">IN-R-2</text>
<text x="167.6" y="217.1">10</text>
<text x="174.1" y="218.5">RIN2</text>
<text x="212.4" y="218.5">BIN_L</text>
<text x="224.5" y="217.1">19</text>
<text x="237.6" y="216.5">L_BIN</text>
<text x="137" y="223.6">IN-R-1</text>
<text x="167.6" y="224.1">11</text>
<text x="174.1" y="225.5">RIN1</text>
<text x="213.5" y="225.5">LOUT</text>
<text x="224.5" y="224.1">18</text>
<text x="237.6" y="223.6">L_OUT</text>
<text x="530.4" y="225.4">R-IN2</text>
<text x="565.6" y="225.4">R-IN3</text>
<text x="616.8" y="225.4">+5V</text>
<text x="137" y="230.6">L_LOUD</text>
<text x="167.6" y="231.2">12</text>
<text x="174.1" y="232.6">LOUD_L</text>
<text x="216.6" y="232.6">LIN</text>
<text x="224.5" y="231.2">17</text>
<text x="237.6" y="230.6">L_IN</text>
<text x="530.4" y="228.9">GND</text>
<text x="530.4" y="232.4">L-IN2</text>
<text x="565.6" y="232.4">L-IN3</text>
<text x="565.6" y="228.9">GND</text>
<text x="616.8" y="228.9">GND</text>
<text x="616.8" y="232.4">L</text>
<text x="137" y="237.7">IN-L-4</text>
<text x="167.6" y="238.2">13</text>
<text x="174.1" y="239.6">LIN4</text>
<text x="214.5" y="239.6">LIN1</text>
<text x="224.5" y="238.2">16</text>
<text x="237.6" y="237.7">IN-L-1</text>
<text x="616.8" y="235.9">R</text>
<text x="24.1" y="243">L-IN4</text>
<text x="137" y="244.8">IN-L-3</text>
<text x="167.6" y="245.3">14</text>
<text x="224.5" y="245.3">15</text>
<text x="237.6" y="244.8">IN-L-2</text>
<text x="625.6" y="243">R-IN4</text>
<text x="174.1" y="246.7">LIN3</text>
<text x="214.5" y="246.7">LIN2</text>
<text x="625.6" y="246.5">L-IN4</text>
<text x="24.1" y="255.3">L-IN3</text>
<text x="24.1" y="267.7">L-IN2</text>
</g>
<g font-size="3.2">
<text x="354.8" y="33.3">1</text>
<text x="354.8" y="40.3">3</text>
<text x="354.8" y="36.8">2</text>
<text x="650.3" y="59.7">1</text>
<text x="650.3" y="63.3">2</text>
<text x="315.2" y="73.8">1</text>
<text x="315.2" y="77.4">2</text>
<text x="84.2" y="93.2">1</text>
<text x="84.2" y="96.8">2</text>
<text x="666.9" y="131.4" transform="rotate(-90 666.9 131.4)">1</text>
<text x="670.4" y="131.4" transform="rotate(-90 670.4 131.4)">2</text>
<text x="505.2" y="143">1</text>
<text x="505.2" y="146.5">2</text>
<text x="656.2" y="155.3">1</text>
<text x="656.2" y="158.9">2</text>
<text x="506.5" y="186.7">1</text>
<text x="506.5" y="190.3">2</text>
<text x="506.5" y="193.8">3</text>
<text x="517.1" y="227.3">1</text>
<text x="552.3" y="227.3">1</text>
<text x="605.7" y="226.9">1</text>
<text x="517.1" y="230.8">2</text>
<text x="552.3" y="230.8">2</text>
<text x="605.7" y="231.2">2</text>
<text x="517.1" y="234.4">3</text>
<text x="552.3" y="234.4">3</text>
<text x="605.7" y="234.7">3</text>
<text x="605.7" y="238.2">4</text>
</g>
<g font-size="3.2" fill="#8d2323">
<text x="151.6" y="51.3">1</text>
<text x="156.8" y="52.7">REST</text>
<text x="183.4" y="52.7">TXD</text>
<text x="193.1" y="51.3">22</text>
<text x="151.6" y="54.8">2</text>
<text x="151.6" y="58.3">3</text>
<text x="156.8" y="56.2">ADC</text>
<text x="156.8" y="59.7">CH-PD</text>
<text x="177.7" y="59.7">GPIO05</text>
<text x="183.1" y="56.2">RXD</text>
<text x="193.1" y="58.3">20</text>
<text x="193.1" y="54.8">21</text>
<text x="151.6" y="61.8">4</text>
<text x="151.6" y="65.4">5</text>
<text x="156.8" y="63.3">GPIO16</text>
<text x="177.7" y="63.3">GPIO04</text>
<text x="193.1" y="61.8">19</text>
<text x="193.1" y="65.4">18</text>
<text x="151.6" y="68.9">6</text>
<text x="156.8" y="66.8">GPIO14</text>
<text x="156.8" y="70.3">GPIO12</text>
<text x="177.7" y="70.3">GPIO02</text>
<text x="179.7" y="66.8">GPIO0</text>
<text x="193.1" y="68.9">17</text>
<text x="151.6" y="72.4">7</text>
<text x="151.6" y="76">8</text>
<text x="156.8" y="73.8">GPIO13</text>
<text x="156.8" y="77.4">VCC</text>
<text x="177.7" y="73.8">GPIO15</text>
<text x="182.7" y="77.4">GND</text>
<text x="193.1" y="76">15</text>
<text x="193.1" y="72.4">16</text>
<text x="167.4" y="89.4" transform="rotate(-90 167.4 89.4)">CSN</text>
<text x="170.9" y="89.4" transform="rotate(-90 170.9 89.4)">D0</text>
<text x="174.4" y="89.4" transform="rotate(-90 174.4 89.4)">IO10</text>
<text x="177.9" y="89.4" transform="rotate(-90 177.9 89.4)">CLK</text>
<text x="181.5" y="89.4" transform="rotate(-90 181.5 89.4)">D1</text>
<text x="185" y="89.4" transform="rotate(-90 185 89.4)">IO9</text>
<text x="165.9" y="94.5" transform="rotate(-90 165.9 94.5)">9</text>
<text x="169.5" y="96.6" transform="rotate(-90 169.5 96.6)">10</text>
<text x="173" y="96.6" transform="rotate(-90 173 96.6)">11</text>
<text x="176.5" y="96.6" transform="rotate(-90 176.5 96.6)">12</text>
<text x="180.1" y="96.6" transform="rotate(-90 180.1 96.6)">13</text>
<text x="183.6" y="96.6" transform="rotate(-90 183.6 96.6)">14</text>
</g>
</svg>
